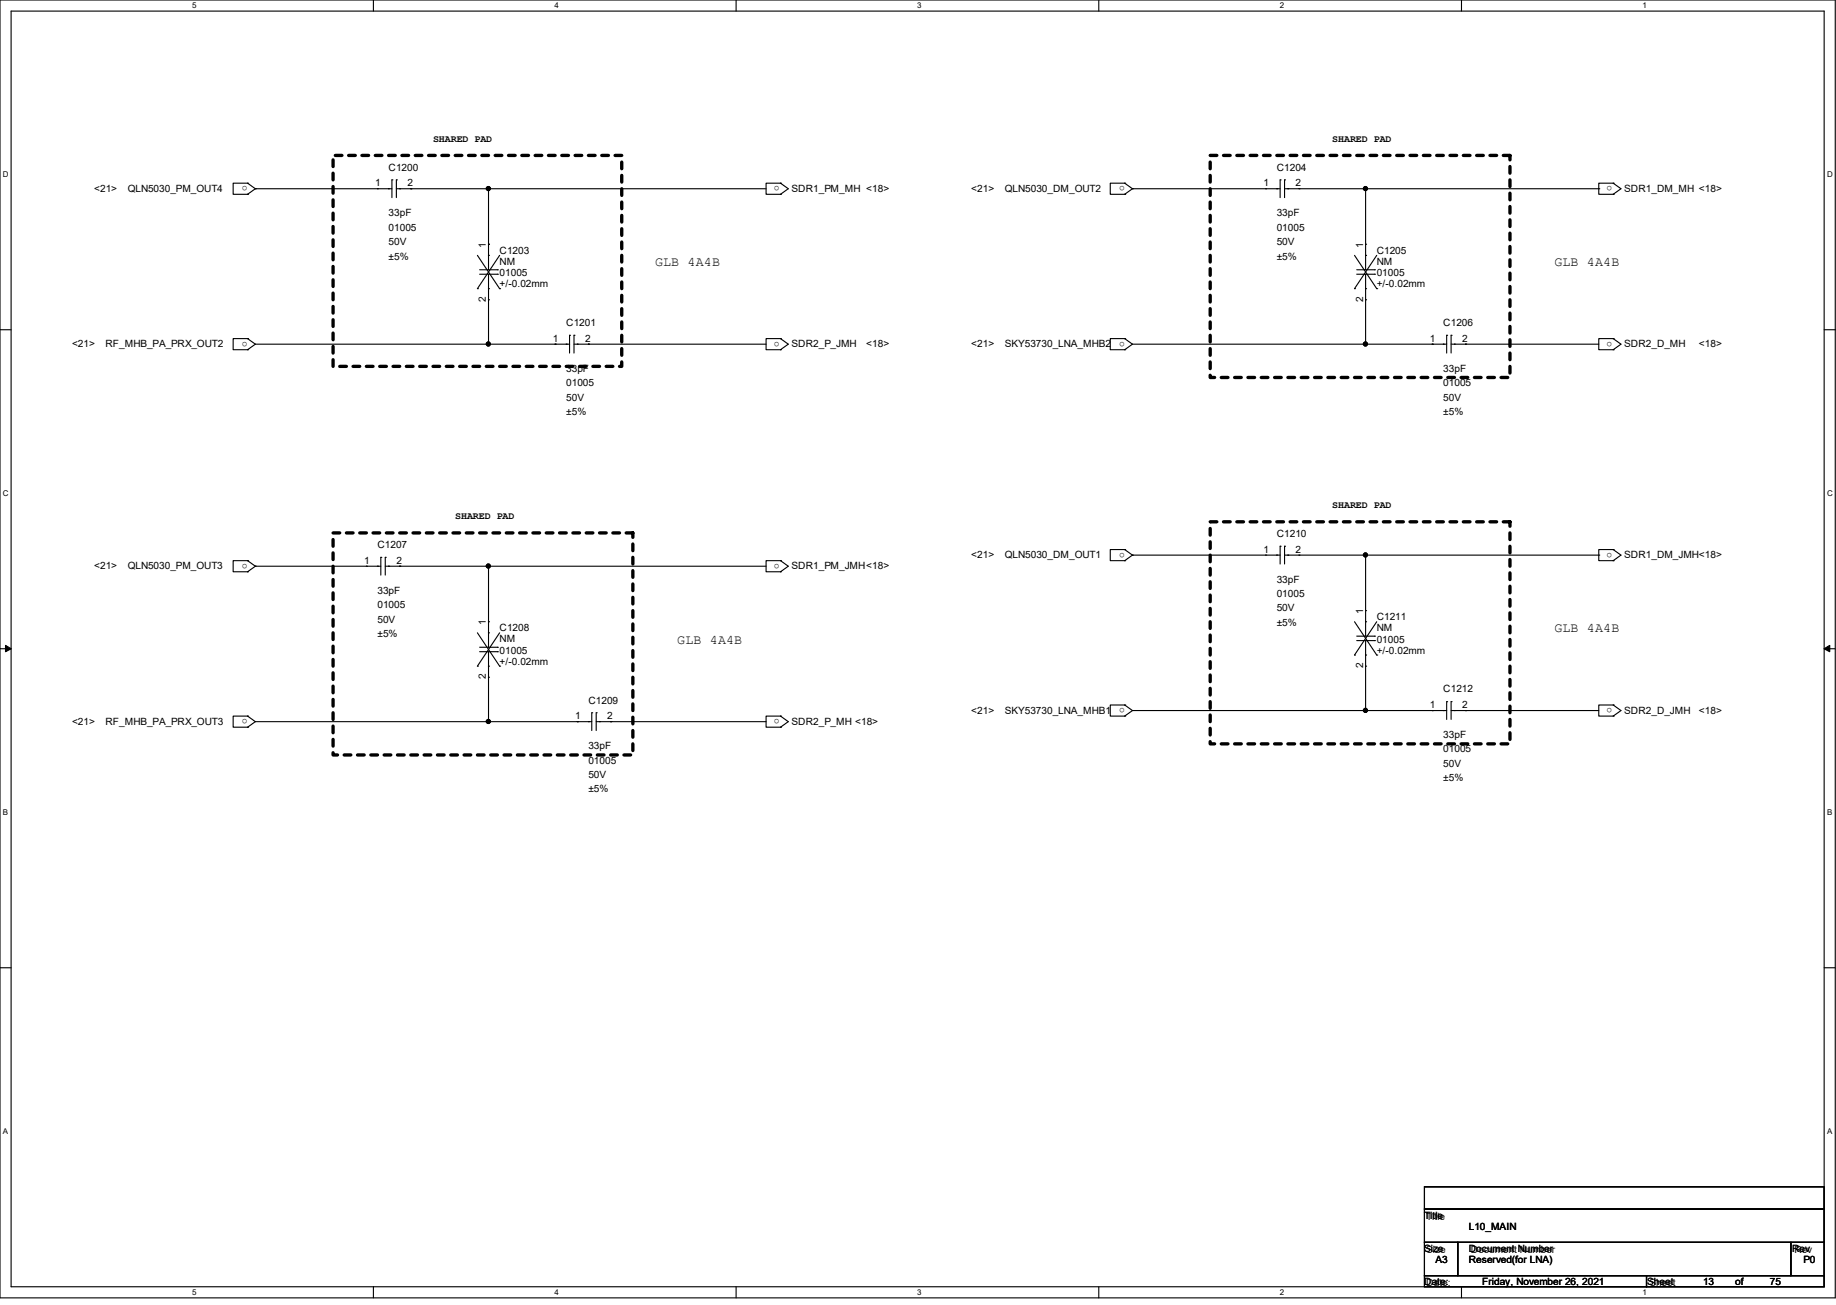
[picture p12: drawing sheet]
<svg xmlns="http://www.w3.org/2000/svg" width="210mm" height="149mm" viewBox="0 0 210 149" stroke-linecap="round" stroke-linejoin="round" font-family="sans-serif">
<path d="M0 0h209.9v148.5h-209.9zM1.3 1.3h207.4v145.9h-207.4z" fill="none" stroke="#000" stroke-width=".13"/>
<g fill="#fff">
<path d="M22 .1h.5v1h-.5z"/>
<path d="M22 147.3h.5v1h-.5z"/>
</g>
<path d="M42.7 0v1.3M42.7 147.2v1.3" fill="none" stroke="#000" stroke-width=".13"/>
<g fill="#fff">
<path d="M63.4 .1h.5v1h-.5z"/>
<path d="M63.4 147.3h.5v1h-.5z"/>
</g>
<path d="M84.2 0v1.3M84.2 147.2v1.3" fill="none" stroke="#000" stroke-width=".13"/>
<g fill="#fff">
<path d="M104.9 .1h.5v1h-.5z"/>
<path d="M104.9 147.3h.5v1h-.5z"/>
</g>
<path d="M125.7 0v1.3M125.7 147.2v1.3" fill="none" stroke="#000" stroke-width=".13"/>
<g fill="#fff">
<path d="M146.4 .1h.5v1h-.5z"/>
<path d="M146.4 147.3h.5v1h-.5z"/>
</g>
<path d="M167.2 0v1.3M167.2 147.2v1.3" fill="none" stroke="#000" stroke-width=".13"/>
<g fill="#fff">
<path d="M187.9 .1h.5v1h-.5z"/>
<path d="M187.9 147.3h.5v1h-.5z"/>
<path d="M.3 19.5h.7v1h-.7z"/>
<path d="M209 19.5h.6v1h-.6z"/>
<path d="M.3 55.9h.7v1h-.7z"/>
<path d="M209 55.9h.6v1h-.6z"/>
</g>
<path d="M0 37.7h1.3M208.7 37.7h1.2" fill="none" stroke="#000" stroke-width=".13"/>
<g fill="#fff">
<path d="M.3 92.4h.6v1h-.6z"/>
<path d="M209 92.4h.6v1h-.6z"/>
</g>
<path d="M0 74.2h1.3M208.7 74.2h1.2" fill="none" stroke="#000" stroke-width=".13"/>
<path d="M.6 73.8l.7 .4-.7 .3zM208.7 74.2l.6-.4v.7z" fill="#000" stroke="#000" stroke-width=".13"/>
<g fill="#fff">
<path d="M.3 128.9h.6v1h-.6z"/>
<path d="M209 128.9h.6v1h-.6z"/>
</g>
<g fill="none" stroke="#000" stroke-width=".13">
<path d="M28.3 22.2h.1M28.3 21h.1M28.3 21h-1.6v1.2h1.6M28.3 38.7h.1M28.3 38.7h-1.6v1.3h1.6M28.3 21l.9 .6M28.3 38.7l.9 .7M29.2 21.6h15.6M29.2 21.6h.1M29.2 21.6l-.9 .6M29.2 39.4l-.9 .6M29.2 39.4h36"/>
<path d="M43.2 21.6h.1M44.5 21.6h.1M44.8 20.6h.1M44.8 20.6v2M45.3 20.6h.1M45.3 20.6v2M45.3 21.6h42.3M45.7 21.6h.1M47 21.6h.1M54.6 33h.1M54.6 29.2l2.6 3.8M54.9 30.9h2"/>
<path d="M54.9 31.4h2M55.9 29.2h.1M55.9 33h.1M55.9 27.9h.1M55.9 34.3h.1M55.9 31.4v8M55.9 39.4h.1M55.9 21.6h.1M55.9 21.6v9.3M56.9 30.9h.1M56.9 31.4h.1M57.2 33h.1"/>
<path d="M57.2 29.2l-2.6 3.8M63.5 39.4h.1M64.8 39.4h.1M65.2 38.4h.1M65.2 38.4v2M65.7 38.4h.1M65.7 38.4v2M65.7 39.4h21.9M66 39.4h.1M67.3 39.4h.1M89.3 38.7h.1M89.3 38.7h-1.7v1.3h1.7"/>
<path d="M89.3 22.2h.1M89.3 21h.1M89.3 21h-1.7v1.2h1.7M89.3 38.7l.9 .7-.9 .6M89.3 21l.9 .6-.9 .6M128.7 22.2h.1M128.7 21h.1M128.7 21h-1.7v1.2h1.7M128.7 38.7h.1M128.7 38.7h-1.7v1.3h1.7M128.7 21l.8 .6M128.7 38.7l.8 .7"/>
<path d="M129.5 21.6l-.8 .6M129.5 39.4l-.8 .6M129.5 21.6h16.9M129.5 21.6h.1M129.5 39.4h36M144.8 21.6h.1M146.1 21.6h.1M146.4 20.6h.1M146.4 20.6v2M146.9 20.6h.1M146.9 21.6h36M146.9 20.6v2"/>
<path d="M147.3 21.6h.1M148.6 21.6h.1M154.9 33h.1M154.9 29.2l2.6 3.8M155.2 30.9h2M155.2 31.4h2M156.2 29.2h.1M156.2 33h.1M156.2 27.9h.1M156.2 34.3h.1M156.2 21.6h.1M156.2 39.4h.1"/>
<path d="M156.2 21.6v9.3M156.2 31.4v8M157.2 30.9h.1M157.2 31.4h.1M157.5 33h.1M157.5 29.2l-2.6 3.8M163.8 39.4h.1M165.1 39.4h.1M165.5 38.4h.1M165.5 38.4v2M166 38.4h.1M166 38.4v2"/>
<path d="M166 39.4h16.9M166.4 39.4h.1M167.6 39.4h.1M182.9 21.6h.1M184.5 21l.9 .6-.9 .6M184.5 38.7l.9 .7-.9 .6M184.5 22.2h.1M184.5 21h.1M184.5 21h-1.6v1.2h1.6M184.5 38.7h.1M184.5 38.7h-1.6v1.3h1.6M28.3 40h.1"/>
<path d="M89.3 40h.1M128.7 40h.1M184.5 40h.1M28.3 65.4h.1M28.3 64.1h.1M28.3 64.1h-1.6v1.3h1.6M28.3 64.1l.9 .7M29.2 64.8h.1M29.2 64.8l-.9 .6M29.2 64.8h14.4M41.9 64.8h.1M43.2 64.8h.1"/>
<path d="M43.6 63.8h.1M43.6 63.8v2M44.1 63.8h.1M44.1 63.8v2M44.1 64.8h43.5M44.5 64.8h.1M45.7 64.8h.1M54.6 76.2h.1M54.6 72.4l2.6 3.8M54.9 74h2M54.9 74.5h2M55.9 64.8h.1"/>
<path d="M55.9 64.8v9.2M55.9 72.4h.1M55.9 76.2h.1M55.9 71.1h.1M55.9 77.5h.1M55.9 74.5v8M56.9 74h.1M56.9 74.5h.1M57.2 76.2h.1M57.2 72.4l-2.6 3.8M89.3 65.4h.1M89.3 64.1h.1"/>
<path d="M89.3 64.1h-1.7v1.3h1.7M89.3 64.1l.9 .7-.9 .6M128.7 64.1h.1M128.7 62.9h.1M128.7 62.9h-1.7v1.2h1.7M128.7 62.9l.8 .6M129.5 63.5h16.9M129.5 63.5h.1M129.5 63.5l-.8 .6M144.8 63.5h.1M146.1 63.5h.1M146.4 62.5h.1"/>
<path d="M146.4 62.5v2M146.9 62.5h.1M146.9 62.5v2M146.9 63.5h36M147.3 63.5h.1M148.6 63.5h.1M154.9 74.9h.1M154.9 71.1l2.6 3.8M155.2 72.8h2M155.2 73.3h2M156.2 63.5h.1M156.2 71.1h.1"/>
<path d="M156.2 74.9h.1M156.2 69.8h.1M156.2 76.2h.1M156.2 63.5v9.3M156.2 73.3v8M157.2 72.8h.1M157.2 73.3h.1M157.5 74.9h.1M157.5 71.1l-2.6 3.8M182.9 63.5h.1M184.5 62.9l.9 .6-.9 .6M184.5 64.1h.1"/>
<path d="M184.5 62.9h.1M184.5 62.9h-1.6v1.2h1.6M28.3 83.2h.1M28.3 81.9h.1M28.3 81.9h-1.6v1.3h1.6M28.3 81.9l.9 .6M29.2 82.5l-.9 .7M29.2 82.5h38.5M55.9 82.5h.1M66 82.5h.1M67.3 82.5h.1M67.7 81.5h.1"/>
<path d="M67.7 81.5v2.1M68.2 81.5h.1M68.2 81.5v2.1M68.2 82.5h19.4M68.6 82.5h.1M69.9 82.5h.1M89.3 83.2h.1M89.3 81.9h.1M89.3 81.9h-1.7v1.3h1.7M89.3 81.9l.9 .6-.9 .7M128.7 81.9h.1M128.7 80.6h.1"/>
<path d="M128.7 80.6h-1.7v1.3h1.7M128.7 80.6l.8 .7M129.5 81.3h36M129.5 81.3l-.8 .6M156.2 81.3h.1M163.8 81.3h.1M165.1 81.3h.1M165.5 80.3h.1M165.5 80.3v2M166 80.3h.1M166 80.3v2M166 81.3h16.9"/>
<path d="M166.4 81.3h.1M167.6 81.3h.1M184.5 80.6l.9 .7-.9 .6M184.5 81.9h.1M184.5 80.6h.1M184.5 80.6h-1.6v1.3h1.6M0 110.7h1.3M208.7 110.7h1.2M162.9 135.8h45.8v2.5h-45.8zM162.9 138.3h45.8v3.8h-45.8zM162.9 142.1h3.9v3.8h-3.9zM162.9 145.9h25.4v1.3h-25.4z"/>
<path d="M166.8 142.1h38.1v3.8h-38.1zM188.3 145.9h20.4v1.3h-20.4zM204.9 142.1h3.8v3.8h-3.8z"/>
</g>
<path d="M38.1 17.8h33v24.1h-33zM138.4 17.8h34.3v25.4h-34.3zM138.4 59.7h34.3v25.4h-34.3zM38.1 61h34.3v25.4h-34.3z" fill="none" stroke="#000" stroke-width=".38" stroke-dasharray=".8 .8"/>
<g fill="#000" stroke="#000" stroke-width=".13">
<circle cx="55.9" cy="21.6" r=".23"/>
<circle cx="55.9" cy="39.3" r=".23"/>
<circle cx="156.2" cy="39.3" r=".23"/>
<circle cx="156.2" cy="21.6" r=".23"/>
<circle cx="55.9" cy="64.7" r=".23"/>
<circle cx="156.2" cy="63.5" r=".23"/>
<circle cx="55.9" cy="82.5" r=".23"/>
<circle cx="156.2" cy="81.3" r=".23"/>
</g>
<g font-size="1.5">
<text x="74.9" y="30.4">GLB 4A4B</text>
<text x="177.8" y="30.4">GLB 4A4B</text>
<text x="77.5" y="73.6">GLB 4A4B</text>
<text x="177.8" y="72.3">GLB 4A4B</text>
</g>
<g font-size="1.1">
<text x="49.5" y="16.2">SHARED PAD</text>
<text x="152.4" y="16.2">SHARED PAD</text>
<text x="10.8" y="21.9">&lt;21&gt;</text>
<text x="14.6" y="21.9">QLN5030_PM_OUT4</text>
<text x="28.3" y="21.3" transform="rotate(-180 28.3 21.3)">o</text>
<text x="42.9" y="21.3">1</text>
<text x="44.4" y="19.5">C1200</text>
<text x="46.6" y="21.3">2</text>
<text x="89.2" y="21.3" transform="rotate(-180 89.2 21.3)">o</text>
<text x="90.5" y="21.9">SDR1_PM_MH &lt;18&gt;</text>
<text x="111.1" y="21.9">&lt;21&gt;</text>
<text x="114.9" y="21.9">QLN5030_DM_OUT2</text>
<text x="128.7" y="21.3" transform="rotate(-180 128.7 21.3)">o</text>
<text x="144.5" y="21.3">1</text>
<text x="146" y="19.5">C1204</text>
<text x="148.2" y="21.3">2</text>
<text x="184.4" y="21.3" transform="rotate(-180 184.4 21.3)">o</text>
<text x="185.8" y="21.9">SDR1_DM_MH &lt;18&gt;</text>
<text x="44.4" y="24.7">33pF</text>
<text x="44.4" y="26.4">01005</text>
<text x="44.4" y="28">50V</text>
<text x="44.4" y="29.7">±5%</text>
<text x="55.6" y="28.3" transform="rotate(-90 55.6 28.3)">1</text>
<text x="57.1" y="29">C1203</text>
<text x="146" y="24.7">33pF</text>
<text x="146" y="26.4">01005</text>
<text x="146" y="28">50V</text>
<text x="146" y="29.7">±5%</text>
<text x="155.9" y="28.3" transform="rotate(-90 155.9 28.3)">1</text>
<text x="157.5" y="29">C1205</text>
<text x="55.6" y="34.5" transform="rotate(-90 55.6 34.5)">2</text>
<text x="57.1" y="30.3">NM</text>
<text x="57.1" y="31.6">01005</text>
<text x="57.1" y="32.9">+/-0.02mm</text>
<text x="155.9" y="34.5" transform="rotate(-90 155.9 34.5)">2</text>
<text x="157.5" y="30.3">NM</text>
<text x="157.5" y="31.6">01005</text>
<text x="157.5" y="32.9">+/-0.02mm</text>
<text x="8.2" y="39.7">&lt;21&gt;</text>
<text x="12.1" y="39.7">RF_MHB_PA_PRX_OUT2</text>
<text x="28.3" y="39.1" transform="rotate(-180 28.3 39.1)">o</text>
<text x="63.2" y="39.1">1</text>
<text x="64.8" y="37.3">C1201</text>
<text x="66.9" y="39.1">2</text>
<text x="89.2" y="39.1" transform="rotate(-180 89.2 39.1)">o</text>
<text x="90.5" y="39.7">SDR2_P_JMH</text>
<text x="99.1" y="39.7">&lt;18&gt;</text>
<text x="111.1" y="39.7">&lt;21&gt;</text>
<text x="114.9" y="39.7">SKY53730_LNA_MHB2</text>
<text x="128.7" y="39.1" transform="rotate(-180 128.7 39.1)">o</text>
<text x="163.6" y="39.1">1</text>
<text x="165.1" y="37.3">C1206</text>
<text x="167.3" y="39.1">2</text>
<text x="184.4" y="39.1" transform="rotate(-180 184.4 39.1)">o</text>
<text x="185.8" y="39.7">SDR2_D_MH</text>
<text x="194.3" y="39.7">&lt;18&gt;</text>
<text x="64.8" y="42.5">33pF</text>
<text x="64.8" y="44.2">01005</text>
<text x="64.8" y="45.8">50V</text>
<text x="64.8" y="47.5">±5%</text>
<text x="165.1" y="42.5">33pF</text>
<text x="165.1" y="44.2">01005</text>
<text x="165.1" y="45.8">50V</text>
<text x="165.1" y="47.5">±5%</text>
<text x="52.1" y="59.4">SHARED PAD</text>
<text x="152.4" y="58.1">SHARED PAD</text>
<text x="10.8" y="65.1">&lt;21&gt;</text>
<text x="14.6" y="65.1">QLN5030_PM_OUT3</text>
<text x="28.3" y="64.5" transform="rotate(-180 28.3 64.5)">o</text>
<text x="41.7" y="64.5">1</text>
<text x="43.2" y="62.7">C1207</text>
<text x="45.3" y="64.5">2</text>
<text x="89.2" y="64.5" transform="rotate(-180 89.2 64.5)">o</text>
<text x="90.5" y="65.1">SDR1_PM_JMH&lt;18&gt;</text>
<text x="111.1" y="63.8">&lt;21&gt;</text>
<text x="114.9" y="63.8">QLN5030_DM_OUT1</text>
<text x="128.7" y="63.2" transform="rotate(-180 128.7 63.2)">o</text>
<text x="144.5" y="63.2">1</text>
<text x="146" y="61.4">C1210</text>
<text x="148.2" y="63.2">2</text>
<text x="184.4" y="63.2" transform="rotate(-180 184.4 63.2)">o</text>
<text x="185.8" y="63.8">SDR1_DM_JMH&lt;18&gt;</text>
<text x="43.2" y="67.9">33pF</text>
<text x="43.2" y="69.6">01005</text>
<text x="43.2" y="71.2">50V</text>
<text x="55.6" y="71.5" transform="rotate(-90 55.6 71.5)">1</text>
<text x="146" y="66.6">33pF</text>
<text x="146" y="68.3">01005</text>
<text x="146" y="69.9">50V</text>
<text x="146" y="71.6">±5%</text>
<text x="155.9" y="70.2" transform="rotate(-90 155.9 70.2)">1</text>
<text x="157.5" y="71">C1211</text>
<text x="43.2" y="72.9">±5%</text>
<text x="55.6" y="77.7" transform="rotate(-90 55.6 77.7)">2</text>
<text x="57.1" y="72.2">C1208</text>
<text x="57.1" y="73.5">NM</text>
<text x="57.1" y="74.8">01005</text>
<text x="57.1" y="76">+/-0.02mm</text>
<text x="155.9" y="76.5" transform="rotate(-90 155.9 76.5)">2</text>
<text x="157.5" y="72.2">NM</text>
<text x="157.5" y="73.5">01005</text>
<text x="157.5" y="74.8">+/-0.02mm</text>
<text x="8.2" y="82.9">&lt;21&gt;</text>
<text x="12.1" y="82.9">RF_MHB_PA_PRX_OUT3</text>
<text x="28.3" y="82.3" transform="rotate(-180 28.3 82.3)">o</text>
<text x="65.8" y="82.3">1</text>
<text x="67.3" y="80.5">C1209</text>
<text x="69.5" y="82.3">2</text>
<text x="89.2" y="82.3" transform="rotate(-180 89.2 82.3)">o</text>
<text x="90.5" y="82.9">SDR2_P_MH &lt;18&gt;</text>
<text x="111.1" y="81.6">&lt;21&gt;</text>
<text x="114.9" y="81.6">SKY53730_LNA_MHB1</text>
<text x="128.7" y="81" transform="rotate(-180 128.7 81)">o</text>
<text x="163.6" y="81">1</text>
<text x="165.1" y="79.2">C1212</text>
<text x="167.3" y="81">2</text>
<text x="184.4" y="81" transform="rotate(-180 184.4 81)">o</text>
<text x="185.8" y="81.6">SDR2_D_JMH</text>
<text x="194.3" y="81.6">&lt;18&gt;</text>
<text x="67.3" y="85.7">33pF</text>
<text x="67.3" y="87.3">01005</text>
<text x="67.3" y="89">50V</text>
<text x="165.1" y="84.4">33pF</text>
<text x="165.1" y="86.1">01005</text>
<text x="165.1" y="87.7">50V</text>
<text x="165.1" y="89.4">±5%</text>
<text x="67.3" y="90.7">±5%</text>
<text x="162.9" y="139.4">Title</text>
<text x="162.9" y="143.2">Size</text>
<text x="168" y="143.2">Document Number</text>
<text x="168" y="140.7">L10_MAIN</text>
<text x="205" y="143.2">Rev</text>
<text x="162.9" y="147">Date:</text>
<text x="164.2" y="144.5">A3</text>
<text x="168" y="144.5">Reserved(for LNA)</text>
<text x="169.5" y="147">Friday, November 26, 2021</text>
<text x="188.4" y="147">Sheet</text>
<text x="194.8" y="147">13</text>
<text x="198.5" y="147">of</text>
<text x="202.5" y="147">75</text>
<text x="206.3" y="144.5">P0</text>
</g>
<g font-size=".9">
<text x="22" y=".9">5</text>
<text x="63.4" y=".9">4</text>
<text x="104.9" y=".9">3</text>
<text x="146.4" y=".9">2</text>
<text x="187.9" y=".9">1</text>
<text x=".3" y="20.3">D</text>
<text x="209" y="20.3">D</text>
<text x=".3" y="56.7">C</text>
<text x="209" y="56.7">C</text>
<text x=".3" y="93.2">B</text>
<text x="209" y="93.2">B</text>
<text x=".3" y="129.7">A</text>
<text x="209" y="129.7">A</text>
<text x="22" y="148.1">5</text>
<text x="63.4" y="148.1">4</text>
<text x="104.9" y="148.1">3</text>
<text x="146.4" y="148.1">2</text>
<text x="187.9" y="148.1">1</text>
</g>
</svg>
